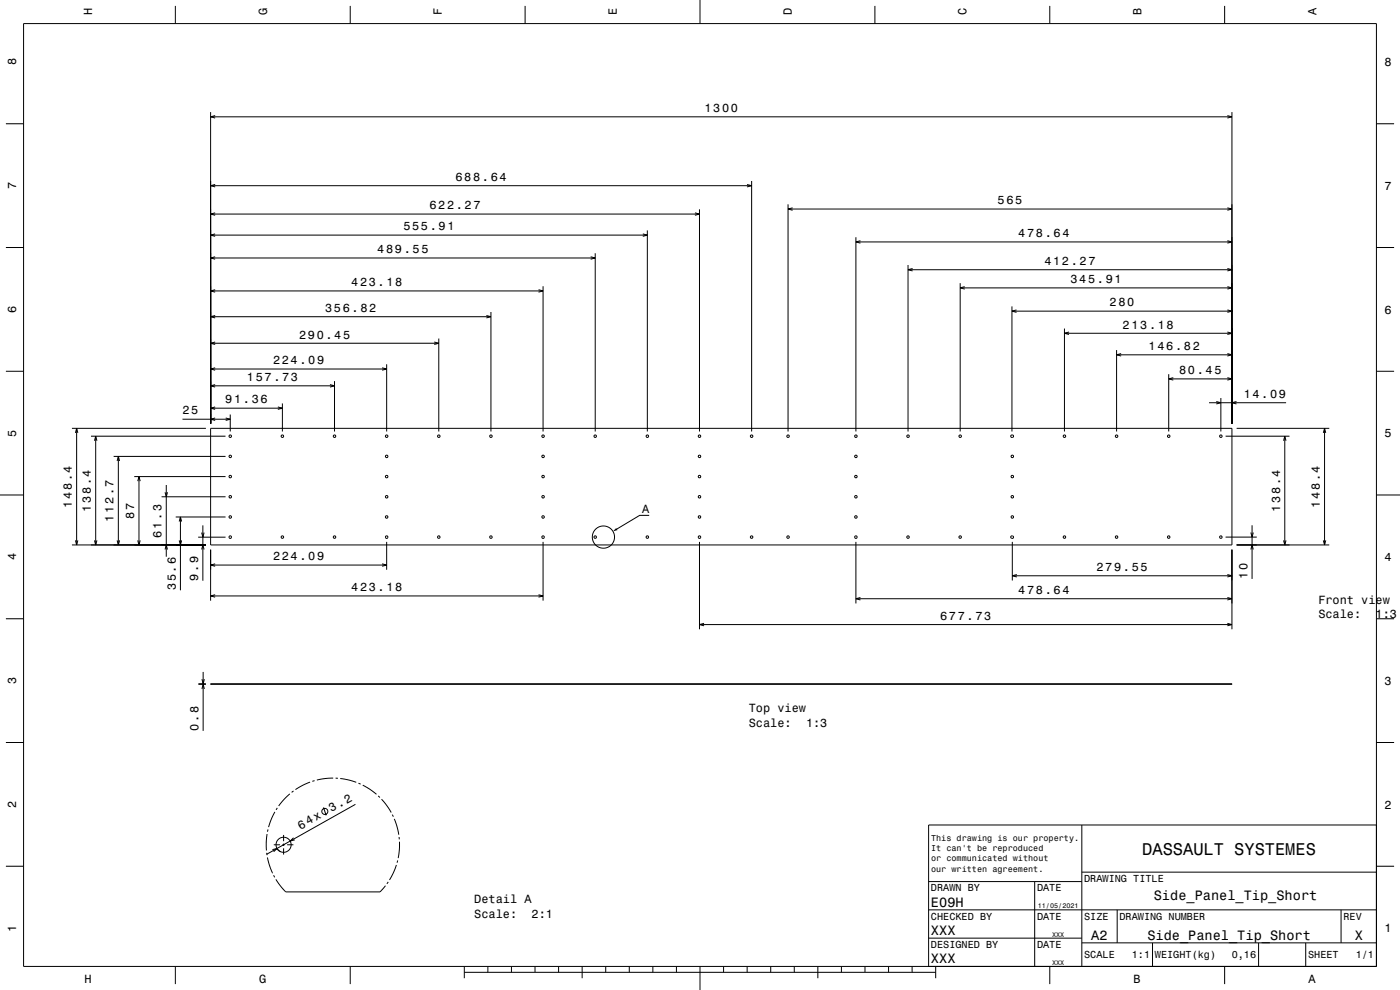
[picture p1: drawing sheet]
<svg xmlns="http://www.w3.org/2000/svg" width="594mm" height="420mm" viewBox="0 0 594 420" stroke-linecap="round" stroke-linejoin="round" font-family="sans-serif">
<g fill="none" stroke="#000" stroke-width=".42">
<path d="M10 10h574v400h-574zM74.4 2.5v7.5M148.6 2.5v7.5M222.8 2.5v7.5M297 0v10M371.2 2.5v7.5M445.4 2.5v7.5M519.6 2.5v7.5M2.5 52.5h7.5M89.4 47.6v132.1M89.4 49.6h433.3M91.3 49l-1.9 .6 1.9 .5"/>
<path d="M520.8 49l1.9 .6-1.9 .5M522.7 47.6v132.1M584 52.5h7.5M89.4 78.8h229.5M91.3 78.3l-1.9 .5 1.9 .5M317 78.3l1.9 .5-1.9 .5M318.9 76.8v106.3M89.4 99.7h185.3M89.4 90.8h207.4M91.3 99.2l-1.9 .5 1.9 .6M91.3 90.3l-1.9 .5 1.9 .5M272.7 99.2l2 .5-2 .6"/>
<path d="M274.7 97.7v85.4M294.8 90.3l2 .5-2 .5M296.8 88.8v94.3M334.4 86.7v96.4M334.4 88.7h188.3M336.3 88.2l-1.9 .5 1.9 .5M520.8 88.2l1.9 .5-1.9 .5M2.5 105h7.5M89.4 109.5h163.1M91.3 108.9l-1.9 .6 1.9 .5M250.6 108.9l1.9 .6-1.9 .5M252.5 107.5v75.6"/>
<path d="M363.1 100.6v82.5M363.1 102.6h159.6M365.1 102.1l-2 .5 2 .6M385.3 112.4v70.7M385.3 114.4h137.4M387.2 113.9l-1.9 .5 1.9 .5M520.8 113.9l1.9 .5-1.9 .5M520.8 102.1l1.9 .5-1.9 .6M584 105h7.5M89.4 134.4h118.9M89.4 123.4h141M91.3 133.8l-1.9 .6 1.9 .5"/>
<path d="M91.3 122.9l-1.9 .5 1.9 .5M206.4 133.8l1.9 .6-1.9 .5M208.3 132.4v50.7M228.5 122.9l1.9 .5-1.9 .5M230.4 121.4v61.7M407.4 120.1v63M407.4 122.1h115.3M409.3 121.6l-1.9 .5 1.9 .6M429.4 130v53.1M429.4 132h93.3M431.3 131.5l-1.9 .5 1.9 .5M451.6 139.4v43.7"/>
<path d="M520.8 131.5l1.9 .5-1.9 .5M520.8 121.6l1.9 .5-1.9 .6M2.5 157.5h7.5M89.4 156.5h74.7M89.4 145.6h96.8M91.3 156l-1.9 .5 1.9 .6M91.3 145.1l-1.9 .5 1.9 .5M162.1 156l2 .5-2 .6M164.1 154.5v28.6M184.2 145.1l2 .5-2 .5M186.2 143.6v39.5M451.6 141.4h71.1"/>
<path d="M453.6 140.9l-2 .5 2 .5M473.8 148.5v34.6M473.8 150.5h48.9M475.7 150l-1.9 .5 1.9 .5M495.9 158.7v24.4M520.8 150l1.9 .5-1.9 .5M520.8 140.9l1.9 .5-1.9 .5M584 157.5h7.5M77.4 177.8h20.3M89.4 173.2h30.4M89.4 163.7h52.5M91.3 177.3l-1.9 .5 1.9 .6"/>
<path d="M91.3 172.6l-1.9 .6 1.9 .5M91.3 163.2l-1.9 .5 1.9 .5M95.8 177.3l1.9 .5-1.9 .6M97.7 175.8v7.3M117.9 172.6l1.9 .6-1.9 .5M119.8 171.2v11.9M140 163.2l1.9 .5-1.9 .5M141.9 161.7v21.4M495.9 160.7h26.8M497.8 160.2l-1.9 .5 1.9 .6M513 170.9h32.7M516.1 170.3l1.9 .6-1.9 .5"/>
<path d="M518 168.9v14.2M520.8 160.2l1.9 .5-1.9 .6M524.6 170.3l-1.9 .6 1.9 .5M30.5 181.7h56.9M32 183.7l.5-2 .5 2M32.5 181.7v49.5M38.6 185.1h57.1M40.1 187l.5-1.9 .5 1.9M40.6 185.1v46.1M48.2 193.6h47.5M49.7 195.6l.5-2 .5 2M50.2 193.6v37.6"/>
<path d="M89.4 181.7h433.3v49.5h-433.3zM520 185.1h27.1M524.7 181.7h39.3M544.6 187l.5-1.9 .5 1.9M545.1 185.1v46.1M561.5 183.7l.5-2 .5 2M562 181.7v49.5M0 210h10M57 202.2h38.7M58.4 204.1l.6-1.9 .5 1.9M59 202.2v29M68.5 210.8h27.2"/>
<path d="M70 208.8l.5 2 .6-2M70.5 205.8v30.4M74.6 219.3h21.1M76.6 219.3v31.1M275.4 218.6h-4l-9.7 5.8M584 210h10M30.5 231.2h56.9M32 229.3l.5 1.9 .5-1.9M40.1 229.3l.5 1.9 .5-1.9M49.7 229.3l.5 1.9 .5-1.9M58.4 229.3l.6 1.9 .5-1.9M70 233.1l.5-1.9 .6 1.9"/>
<path d="M76 229.3l.6 1.9 .5-1.9M76 221.3l.6-2 .5 2M84.1 227.9h11.6M85.6 233.1l.5-1.9 .5 1.9M85.6 226l.5 1.9 .5-1.9M86.1 222.9v23.5M89.4 233.2v21.6M89.4 239.7h74.7M91.3 239.2l-1.9 .5 1.9 .5M162.1 239.2l2 .5-2 .5M164.1 229.9v11.8M230.4 229.9v24.9"/>
<path d="M296.8 229.9v37.1M363.1 229.9v26.1M429.5 229.9v16.4M520 227.9h13.2M522.7 233.2v33.8M524.7 231.2h39.3M530.7 233.1l.5-1.9 .5 1.9M530.7 225.9l.5 2 .5-2M531.2 222.9v22.7M544.6 229.3l.5 1.9 .5-1.9M561.5 229.3l.5 1.9 .5-1.9M89.4 252.8h141"/>
<path d="M91.3 252.3l-1.9 .5 1.9 .5M228.5 252.3l1.9 .5-1.9 .5M363.1 254h159.6M365.1 253.5l-2 .5 2 .5M429.5 244.3h93.2M431.4 243.7l-1.9 .6 1.9 .5M520.8 243.7l1.9 .6-1.9 .5M520.8 253.5l1.9 .5-1.9 .5M2.5 262.5h7.5M296.8 265h225.9M298.7 264.5l-1.9 .5 1.9 .5M520.8 264.5l1.9 .5-1.9 .5"/>
<path d="M584 262.5h7.5M84.2 290.3h3.2M84.2 290.1h3.2M85.7 292.3l.5-2 .5 2M85.7 288.1l.5 2 .5-2M86.2 285.1v25M89.4 290.1h433.3v.2h-433.3zM2.5 315h7.5M584 315h7.5M123 336.8l-2.7 2.6-2.1 2.5M124.5 335.6l-.8 .6M131.6 331.8l-3.2 1.4-3 1.8"/>
<path d="M133.5 331.2l-1 .3M141.4 330.1l-3.5 .2-3.5 .6M142.4 330.1l1 .1M144.4 330.3l3.4 .6 3.4 1M152.1 332.3l.9 .4M153.9 333.1l3 1.8 2.8 2.1M160.5 337.6l.7 .7M161.9 339.1l2.2 2.7 1.9 2.9M113.3 353.8l-.3 3.8 .1 3.2M113.7 351.9l-.2 1M116.2 358.4h2.6M116.6 344.5l-1.5 3.1-1.1 3.3"/>
<path d="M117.5 360l1.5 1.3M117.7 342.7l-.6 .9M119.8 358.4h1M120.3 354.2v2.7M120.3 357.9v1M120.3 359.9v2.6M121.8 358.4h2.7M124.5 355.4l-1.4 1.4 1.9-.5M137.3 342.5l1.1 3.4M150.8 341.2l-37.6 21.2M166.5 345.6l.4 .9M167.3 347.4l1.1 3.1 .8 3.6"/>
<path d="M169.3 355.1l.1 1M169.5 357.1l-.1 3.5-.5 3.5M459 350v60M584 350h-190v60M2.5 367.5h7.5M113.2 361.8l.1 1M113.5 363.8l.8 3.1 1.3 3.5M115.6 360.5l1.9-.5-1.4 1.4M116.1 371.3l.5 .9M117.1 373.1l4.1 5.3h40l2.3-2.6M164.7 374.1l-.6 .9M168.2 367l-1.3 3.2-1.6 3.1"/>
<path d="M168.7 365l-.2 1M394 374h65M439 374v36M459 370h125M584 367.5h7.5M394 398h65M394 386h190M474 386v14M569 386v14M74.4 410v7.5M148.6 410v7.5M197 412.5h200"/>
<path d="M197 410v5M207 410v2.5M217 410v2.5M227 410v2.5M237 410v2.5M247 410v5M257 410v2.5M267 410v2.5M277 410v2.5M287 410v2.5M297 410v10M307 410v2.5"/>
<path d="M317 410v2.5M327 410v2.5M337 410v2.5M347 410v5M357 410v2.5M367 410v2.5M377 410v2.5M387 410v2.5M397 410v5M445.4 410v7.5M459 400h125M489 400v10"/>
<path d="M519.6 410v7.5M534 400v10M554 400v10"/>
<circle cx="97.7" cy="185.1" r=".53"/>
<circle cx="97.7" cy="193.6" r=".53"/>
<circle cx="119.8" cy="185.1" r=".53"/>
<circle cx="141.9" cy="185.1" r=".53"/>
<circle cx="164.1" cy="193.6" r=".53"/>
<circle cx="164.1" cy="185.1" r=".53"/>
<circle cx="186.2" cy="185.1" r=".53"/>
<circle cx="208.3" cy="185.1" r=".53"/>
<circle cx="230.4" cy="193.6" r=".53"/>
<circle cx="230.4" cy="185.1" r=".53"/>
<circle cx="252.5" cy="185.1" r=".53"/>
<circle cx="274.7" cy="185.1" r=".53"/>
<circle cx="296.8" cy="193.6" r=".53"/>
<circle cx="296.8" cy="185.1" r=".53"/>
<circle cx="318.9" cy="185.1" r=".53"/>
<circle cx="334.4" cy="185.1" r=".53"/>
<circle cx="363.1" cy="193.6" r=".53"/>
<circle cx="363.1" cy="185.1" r=".53"/>
<circle cx="385.3" cy="185.1" r=".53"/>
<circle cx="407.4" cy="185.1" r=".53"/>
<circle cx="429.4" cy="185.1" r=".57"/>
<circle cx="429.5" cy="193.6" r=".53"/>
<circle cx="451.6" cy="185.1" r=".53"/>
<circle cx="473.8" cy="185.1" r=".53"/>
<circle cx="495.9" cy="185.1" r=".53"/>
<circle cx="518" cy="185.1" r=".53"/>
<circle cx="97.7" cy="219.3" r=".53"/>
<circle cx="97.7" cy="202.2" r=".53"/>
<circle cx="97.7" cy="210.8" r=".53"/>
<circle cx="164.1" cy="202.2" r=".53"/>
<circle cx="164.1" cy="219.3" r=".53"/>
<circle cx="164.1" cy="210.8" r=".53"/>
<circle cx="230.4" cy="219.3" r=".53"/>
<circle cx="230.4" cy="202.2" r=".53"/>
<circle cx="230.4" cy="210.8" r=".53"/>
<circle cx="296.8" cy="219.3" r=".53"/>
<circle cx="296.8" cy="202.2" r=".53"/>
<circle cx="296.8" cy="210.8" r=".53"/>
<circle cx="363.1" cy="219.3" r=".53"/>
<circle cx="363.1" cy="202.2" r=".53"/>
<circle cx="363.1" cy="210.8" r=".53"/>
<circle cx="429.5" cy="202.2" r=".53"/>
<circle cx="429.5" cy="219.3" r=".53"/>
<circle cx="429.5" cy="210.8" r=".53"/>
<circle cx="97.7" cy="227.9" r=".54"/>
<circle cx="119.8" cy="227.9" r=".53"/>
<circle cx="141.9" cy="227.9" r=".53"/>
<circle cx="164.1" cy="227.9" r=".54"/>
<circle cx="186.2" cy="227.9" r=".53"/>
<circle cx="208.3" cy="227.9" r=".53"/>
<circle cx="230.4" cy="227.9" r=".54"/>
<circle cx="252.5" cy="227.9" r=".53"/>
<circle cx="256" cy="227.9" r="4.7"/>
<circle cx="274.7" cy="227.9" r=".53"/>
<circle cx="296.8" cy="227.9" r=".54"/>
<circle cx="318.9" cy="227.9" r=".53"/>
<circle cx="334.4" cy="227.9" r=".53"/>
<circle cx="363.2" cy="227.9" r=".54"/>
<circle cx="385.3" cy="227.9" r=".53"/>
<circle cx="407.4" cy="227.9" r=".53"/>
<circle cx="429.4" cy="227.9" r=".57"/>
<circle cx="451.6" cy="227.9" r=".53"/>
<circle cx="473.8" cy="227.9" r=".53"/>
<circle cx="495.9" cy="227.9" r=".53"/>
<circle cx="518" cy="227.9" r=".53"/>
<circle cx="120.3" cy="358.4" r="3.2"/>
<circle cx="137.8" cy="344.2" r="1.28"/>
</g>
<path d="M261.5 224l.5 .9-1.9 .5z" fill-rule="evenodd" fill="#000"/>
<text font-size="7.2" x="484.6" y="362.6">DASSAULT SYSTEMES</text>
<g font-size="5.8">
<text x="489.5" y="382">Side_Panel_Tip_Short</text>
<text x="395" y="384.6">E09H</text>
<text x="395" y="396.6">XXX</text>
<text x="463" y="398.6">A2</text>
<text x="486.8" y="398.6">Side_Panel_Tip_Short</text>
<text x="574.8" y="398.6">X</text>
<text x="395" y="408.6">XXX</text>
</g>
<g font-size="5">
<text x="39.1" y="6.5" transform="rotate(-90 39.1 6.5)">H</text>
<text x="113.3" y="6.5" transform="rotate(-90 113.3 6.5)">G</text>
<text x="187.5" y="6.5" transform="rotate(-90 187.5 6.5)">F</text>
<text x="261.7" y="6.5" transform="rotate(-90 261.7 6.5)">E</text>
<text x="335.9" y="6.5" transform="rotate(-90 335.9 6.5)">D</text>
<text x="410.1" y="6.5" transform="rotate(-90 410.1 6.5)">C</text>
<text x="484.3" y="6.5" transform="rotate(-90 484.3 6.5)">B</text>
<text x="558.5" y="6.5" transform="rotate(-90 558.5 6.5)">A</text>
<text x="6.8" y="27.8" transform="rotate(-90 6.8 27.8)">8</text>
<text x="587.5" y="28.1">8</text>
<text x="298.9" y="47.6">1300</text>
<text x="193.3" y="76.8">688.64</text>
<text x="6.8" y="80.3" transform="rotate(-90 6.8 80.3)">7</text>
<text x="587.5" y="80.6">7</text>
<text x="182.2" y="88.8">622.27</text>
<text x="423.3" y="86.7">565</text>
<text x="171.2" y="97.7">555.91</text>
<text x="432.1" y="100.6">478.64</text>
<text x="160.1" y="107.5">489.55</text>
<text x="443.1" y="112.4">412.27</text>
<text x="149" y="121.4">423.18</text>
<text x="454.2" y="120.1">345.91</text>
<text x="470.8" y="130">280</text>
<text x="6.8" y="132.8" transform="rotate(-90 6.8 132.8)">6</text>
<text x="138" y="132.4">356.82</text>
<text x="587.5" y="133.1">6</text>
<text x="126.9" y="143.6">290.45</text>
<text x="476.3" y="139.4">213.18</text>
<text x="487.4" y="148.5">146.82</text>
<text x="115.8" y="154.5">224.09</text>
<text x="104.8" y="161.7">157.73</text>
<text x="500.3" y="158.7">80.45</text>
<text x="95.6" y="171.2">91.36</text>
<text x="527.7" y="168.9">14.09</text>
<text x="77.4" y="175.8">25</text>
<text x="6.8" y="185.3" transform="rotate(-90 6.8 185.3)">5</text>
<text x="587.5" y="185.6">5</text>
<text x="30.5" y="215.4" transform="rotate(-90 30.5 215.4)">148.4</text>
<text x="560" y="215.4" transform="rotate(-90 560 215.4)">148.4</text>
<text x="38.6" y="217.1" transform="rotate(-90 38.6 217.1)">138.4</text>
<text x="48.2" y="221.4" transform="rotate(-90 48.2 221.4)">112.7</text>
<text x="57" y="220.1" transform="rotate(-90 57 220.1)">87</text>
<text x="272.4" y="217.5">A</text>
<text x="543.1" y="217.1" transform="rotate(-90 543.1 217.1)">138.4</text>
<text x="68.5" y="228.1" transform="rotate(-90 68.5 228.1)">61.3</text>
<text x="6.8" y="237.8" transform="rotate(-90 6.8 237.8)">4</text>
<text x="115.8" y="237.7">224.09</text>
<text x="587.5" y="238.1">4</text>
<text x="465.2" y="242.3">279.55</text>
<text x="529.2" y="245.6" transform="rotate(-90 529.2 245.6)">10</text>
<text x="74.6" y="250.4" transform="rotate(-90 74.6 250.4)">35.6</text>
<text x="84.1" y="246.4" transform="rotate(-90 84.1 246.4)">9.9</text>
<text x="149" y="250.8">423.18</text>
<text x="432.1" y="252">478.64</text>
<text x="559.4" y="256">Front view</text>
<text x="398.9" y="263">677.73</text>
<text x="559.4" y="262.1">Scale:</text>
<text x="583.6" y="262.1">1:3</text>
<text x="6.8" y="290.3" transform="rotate(-90 6.8 290.3)">3</text>
<text x="587.5" y="290.6">3</text>
<text x="317.7" y="302.2">Top view</text>
<text x="84.2" y="310.1" transform="rotate(-90 84.2 310.1)">0.8</text>
<text x="317.7" y="308.2">Scale:</text>
<text x="342" y="308.2">1:3</text>
<text x="6.8" y="342.8" transform="rotate(-90 6.8 342.8)">2</text>
<text x="140.7" y="344.6" transform="rotate(-29 140.7 344.6)">3.2</text>
<text x="587.5" y="343.1">2</text>
<text x="127.5" y="352" transform="rotate(-29 127.5 352)">64x</text>
<text x="201.2" y="383.2">Detail A</text>
<text x="201.2" y="389.3">Scale:</text>
<text x="225.5" y="389.3">2:1</text>
<text x="6.8" y="395.3" transform="rotate(-90 6.8 395.3)">1</text>
<text x="587.5" y="395.6">1</text>
<text x="35.8" y="416.8">H</text>
<text x="110" y="416.8">G</text>
<text x="481" y="416.8">B</text>
<text x="555.2" y="416.8">A</text>
</g>
<g font-size="4.3">
<text x="460" y="374.2">DRAWING TITLE</text>
<text x="395" y="378.2">DRAWN BY</text>
<text x="440" y="378.2">DATE</text>
<text x="395" y="390.2">CHECKED BY</text>
<text x="440" y="390.2">DATE</text>
<text x="460" y="390.2">SIZE</text>
<text x="475" y="390.2">DRAWING NUMBER</text>
<text x="570" y="390.2">REV</text>
<text x="395" y="402.2">DESIGNED BY</text>
<text x="440" y="402.2">DATE</text>
<text x="460" y="406.6">SCALE</text>
<text x="480.2" y="406.6">1:1</text>
<text x="490" y="406.6">WEIGHT(kg)</text>
<text x="522.6" y="406.6">0,16</text>
<text x="555" y="406.6">SHEET</text>
<text x="575.2" y="406.6">1/1</text>
</g>
<g font-size="3.6">
<text x="395.1" y="356.8">This drawing is our property.</text>
<text x="395.1" y="361.2">It can't be reproduced</text>
<text x="395.1" y="365.5">or communicated without</text>
<text x="395.1" y="369.8">our written agreement.</text>
</g>
<g font-size="2.9">
<text x="440.3" y="385.3">11/05/2021</text>
<text x="446.4" y="397.3">XXX</text>
<text x="446.4" y="409.3">XXX</text>
</g>
</svg>
